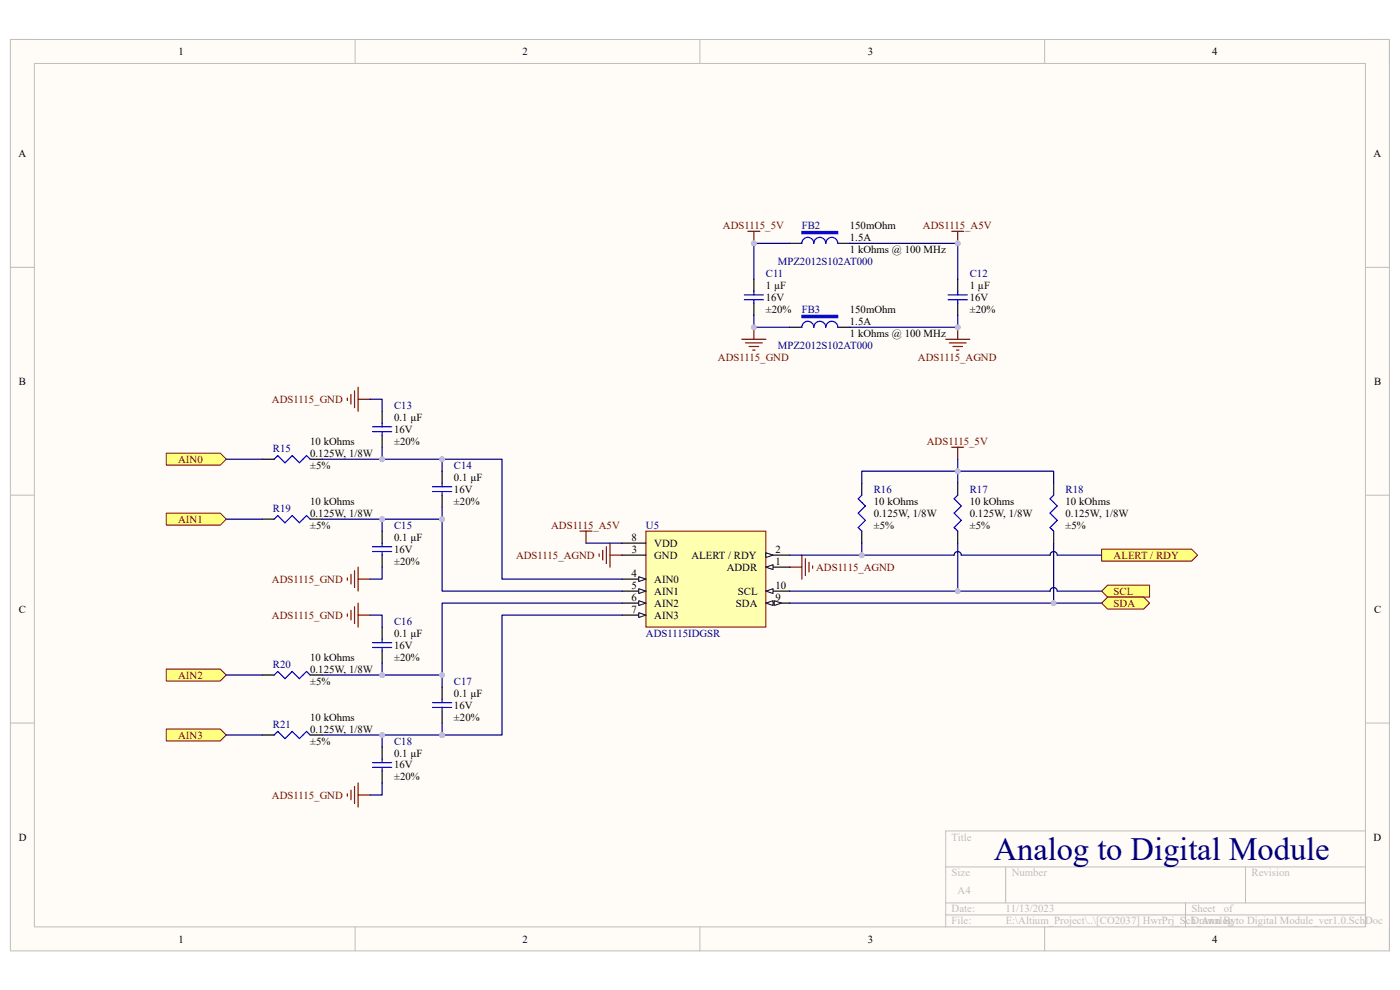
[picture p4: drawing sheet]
<svg xmlns="http://www.w3.org/2000/svg" width="297mm" height="210mm" viewBox="0 0 297 210" stroke-linecap="round" stroke-linejoin="round" font-family="sans-serif">
<path d="M2.2 8.4h292.6v193.3h-292.6z" fill-rule="evenodd" fill="#fffcf8"/>
<path d="M2.2 8.4h292.6v193.3h-292.6z" fill="none" stroke="#bfbdba" stroke-width=".21"/>
<path d="M7.3 13.5h282.4v183.1h-282.4z" fill-rule="evenodd" fill="#fffcf8"/>
<g fill="none" stroke="#bfbdba" stroke-width=".21">
<path d="M2.2 8.4h5.1M7.3 13.5h282.4v183.1h-282.4zM75.3 8.4v5.1M148.5 8.4v5.1M221.6 8.4v5.1M289.7 8.4h5.1v5.1M2.2 56.7h5.1M289.7 56.7h5.1M2.2 105h5.1M289.7 105.1h5.1M2.2 153.4h5.1M289.7 153.4h5.1"/>
<path d="M289.7 176.3h-89.1v20.3M75.3 196.6v5.1M148.5 196.6v5.1M200.6 183.9h89.1M200.6 191.5h89.1M200.6 194.1h89.1M213.4 183.9v7.6M221.6 196.6v5.1M251.5 191.5v5.1M264.2 183.9v7.6M294.8 196.6v5.1"/>
</g>
<path d="M167.6 51.6h2.5M177.7 51.6h2.6" fill="none" stroke="#000" stroke-width=".25"/>
<path d="M170.1 51.6a1.27 1.27 0 0 1 1.3-1.2 1.27 1.27 0 0 1 1.3 1.2 1.27 1.27 0 0 1 1.2-1.2 1.27 1.27 0 0 1 1.3 1.2 1.27 1.27 0 0 1 1.3-1.2 1.27 1.27 0 0 1 1.2 1.2" fill="none" stroke="#00f" stroke-width=".25"/>
<path d="M170.1 49.1h7.6v.5h-7.6z" fill-rule="evenodd" fill="#00f"/>
<path d="M170.1 49.1h7.6v.5h-7.6z" fill="none" stroke="#00f" stroke-width=".21"/>
<path d="M158.7 49.1h2.5M159.9 49.1v2.5" fill="none" stroke="#800000" stroke-width=".25"/>
<circle cx="159.9" cy="51.6" r=".51" fill="#bfbdda"/>
<circle cx="159.9" cy="51.6" r=".51" fill="none" stroke="#bfbdda" stroke-width=".21"/>
<path d="M159.9 59.3v2.5M203.2 59.3v2.5M159.9 64.3v2.6M167.6 69.4h2.5M177.7 69.4h2.6M203.2 64.3v2.6" fill="none" stroke="#000" stroke-width=".25"/>
<path d="M157.9 62.6h4.1M157.9 63.6h4.1M159.9 61.8v.8M159.9 63.6v.7M170.1 69.4a1.27 1.27 0 0 1 1.3-1.2 1.27 1.27 0 0 1 1.3 1.2 1.27 1.27 0 0 1 1.2-1.2 1.27 1.27 0 0 1 1.3 1.2 1.27 1.27 0 0 1 1.3-1.2 1.27 1.27 0 0 1 1.2 1.2M201.1 62.6h4.1M201.1 63.6h4.1M203.2 61.8v.8M203.2 63.6v.7" fill="none" stroke="#00f" stroke-width=".25"/>
<path d="M170.1 66.9h7.6v.5h-7.6z" fill-rule="evenodd" fill="#00f"/>
<path d="M170.1 66.9h7.6v.5h-7.6z" fill="none" stroke="#00f" stroke-width=".21"/>
<path d="M157.4 72h5.1M158.2 72.7h3.5M158.9 73.5h2.1M159.7 74.3h.5M159.9 69.4v2.6" fill="none" stroke="#800000" stroke-width=".25"/>
<circle cx="159.9" cy="69.4" r=".51" fill="#bfbdda"/>
<circle cx="159.9" cy="69.4" r=".51" fill="none" stroke="#bfbdda" stroke-width=".21"/>
<path d="M200.6 72h5.1M201.4 72.7h3.6M202.2 73.5h2M202.9 74.3h.5M203.2 69.4v2.6" fill="none" stroke="#800000" stroke-width=".25"/>
<circle cx="203.2" cy="69.4" r=".51" fill="#bfbdda"/>
<circle cx="203.2" cy="69.4" r=".51" fill="none" stroke="#bfbdda" stroke-width=".21"/>
<path d="M201.9 49.1h2.5M203.2 49.1v2.5" fill="none" stroke="#800000" stroke-width=".25"/>
<circle cx="203.2" cy="51.6" r=".51" fill="#bfbdda"/>
<circle cx="203.2" cy="51.6" r=".51" fill="none" stroke="#bfbdda" stroke-width=".21"/>
<g fill="none" stroke="#000" stroke-width=".25">
<path d="M55.6 97.4h2.6M65.8 97.4h2.5M81.1 87.2v2.6M81.1 92.3v2.6M93.8 100v2.5M55.6 110.1h2.6M65.8 110.1h2.5M81.1 112.7v2.5M81.1 117.8v2.5M93.8 105v2.6M81.1 133v2.6M81.1 138.1v2.6"/>
<path d="M55.6 143.2h2.6M55.6 155.9h2.6M65.8 143.2h2.5M65.8 155.9h2.5M81.1 158.5v2.5M93.8 145.7v2.6M93.8 150.8v2.6M81.1 163.6v2.5"/>
</g>
<g fill="none" stroke="#00f" stroke-width=".25">
<path d="M58.2 97.4l.7-.7 1.6 1.5 1.5-1.5 1.5 1.5 1.5-1.5 .8 .7M79 90.5h4.1M79 91.6h4.1M81.1 89.8v.7M81.1 91.6v.7M58.2 110.1l.7-.7 1.6 1.5 1.5-1.5 1.5 1.5 1.5-1.5 .8 .7M79 116h4.1M79 117h4.1M81.1 115.2v.8M81.1 117v.8M91.8 103.3h4M91.8 104.3h4"/>
<path d="M93.8 102.5v.8M93.8 104.3v.7M79 136.3h4.1M79 137.4h4.1M81.1 135.6v.7M81.1 137.4v.7M58.2 143.2l.7-.8 1.6 1.6 1.5-1.6 1.5 1.6 1.5-1.6 .8 .8M58.2 155.9l.7-.7 1.6 1.5 1.5-1.5 1.5 1.5 1.5-1.5 .8 .7M91.8 149.1h4M91.8 150.1h4M93.8 148.3v.8M93.8 150.1v.7"/>
<path d="M79 161.8h4.1M79 162.8h4.1M81.1 161v.8M81.1 162.8v.8"/>
</g>
<g fill="none" stroke="#800000" stroke-width=".25">
<path d="M73.7 84.4v.5M74.5 83.7v2M75.2 82.9v3.6M76 82.1v5.1M76 84.7h2.5M73.7 122.6v.5M73.7 130.2v.5M74.5 121.8v2.1M74.5 129.5v2M75.2 121.1v3.5M75.2 128.7v3.6M76 120.3v5.1"/>
<path d="M76 127.9v5.1M76 122.9h2.5M76 130.5h2.5M73.7 168.4v.5M74.5 167.6v2.1M75.2 166.9v3.5M76 166.1v5.1M76 168.6h2.5"/>
</g>
<path d="M35.3 96.1h11.4l1.3 1.3-1.3 1.3h-11.4z" fill-rule="evenodd" fill="#ffff80"/>
<path d="M35.3 96.1h11.4l1.3 1.3-1.3 1.3h-11.4z" fill="none" stroke="#800000" stroke-width=".21"/>
<path d="M35.3 108.9h11.4l1.3 1.2-1.3 1.3h-11.4z" fill-rule="evenodd" fill="#ffff80"/>
<path d="M35.3 108.9h11.4l1.3 1.2-1.3 1.3h-11.4z" fill="none" stroke="#800000" stroke-width=".21"/>
<path d="M35.3 141.9h11.4l1.3 1.3-1.3 1.3h-11.4z" fill-rule="evenodd" fill="#ffff80"/>
<path d="M35.3 141.9h11.4l1.3 1.3-1.3 1.3h-11.4z" fill="none" stroke="#800000" stroke-width=".21"/>
<path d="M35.3 154.7h11.4l1.3 1.2-1.3 1.3h-11.4z" fill-rule="evenodd" fill="#ffff80"/>
<path d="M35.3 154.7h11.4l1.3 1.2-1.3 1.3h-11.4z" fill="none" stroke="#800000" stroke-width=".21"/>
<g fill="none" stroke="#800000" stroke-width=".25">
<path d="M201.9 94.9h2.5M203.2 94.9v2.5M123 112.7h2.6M124.3 112.7v2.5M127.1 117.5v.5M127.9 116.7v2.1M128.6 116v3.5M129.4 115.2v5.1M129.4 117.8h2.5M170.1 117.8v5.1M170.9 118.5v3.6M171.6 119.3v2"/>
<path d="M167.6 120.3h2.5M172.4 120.1v.5"/>
</g>
<path d="M182.8 102.5v2.6M182.8 112.7v2.5M203.2 102.5v2.6M203.2 112.7v2.5M223.5 102.5v2.6M223.5 112.7v2.5" fill="none" stroke="#000" stroke-width=".25"/>
<path d="M182.8 105.1l-.7 .7 1.5 1.5-1.5 1.6 1.5 1.5-1.5 1.5 .7 .8M203.2 105.1l-.8 .7 1.5 1.5-1.5 1.6 1.5 1.5-1.5 1.5 .8 .8M223.5 105.1l-.7 .7 1.5 1.5-1.5 1.6 1.5 1.5-1.5 1.5 .7 .8" fill="none" stroke="#00f" stroke-width=".25"/>
<path d="M233.7 116.5h19.1l1.3 1.3-1.3 1.2h-19.1z" fill-rule="evenodd" fill="#ffff80"/>
<path d="M233.7 116.5h19.1l1.3 1.3-1.3 1.2h-19.1z" fill="none" stroke="#800000" stroke-width=".21"/>
<path d="M233.7 125.4l1.3-1.3h8.9v2.6h-8.9z" fill-rule="evenodd" fill="#ffff80"/>
<path d="M233.7 125.4l1.3-1.3h8.9v2.6h-8.9z" fill="none" stroke="#800000" stroke-width=".21"/>
<path d="M233.7 127.9l1.3-1.2h7.6l1.3 1.2-1.3 1.3h-7.6z" fill-rule="evenodd" fill="#ffff80"/>
<path d="M233.7 127.9l1.3-1.2h7.6l1.3 1.2-1.3 1.3h-7.6z" fill="none" stroke="#800000" stroke-width=".21"/>
<path d="M159.9 51.6h7.7" fill="none" stroke="#000080" stroke-width=".25"/>
<circle cx="159.9" cy="51.6" r=".51" fill="#bfbdda"/>
<circle cx="159.9" cy="51.6" r=".51" fill="none" stroke="#bfbdda" stroke-width=".21"/>
<path d="M159.9 51.6v7.7" fill="none" stroke="#000080" stroke-width=".25"/>
<circle cx="159.9" cy="51.6" r=".51" fill="#bfbdda"/>
<circle cx="159.9" cy="51.6" r=".51" fill="none" stroke="#bfbdda" stroke-width=".21"/>
<path d="M180.3 51.6h22.9v7.7" fill="none" stroke="#000080" stroke-width=".25"/>
<circle cx="203.2" cy="51.6" r=".51" fill="#bfbdda"/>
<circle cx="203.2" cy="51.6" r=".51" fill="none" stroke="#bfbdda" stroke-width=".21"/>
<path d="M203.2 66.9v2.5h-22.9" fill="none" stroke="#000080" stroke-width=".25"/>
<circle cx="203.2" cy="69.4" r=".51" fill="#bfbdda"/>
<circle cx="203.2" cy="69.4" r=".51" fill="none" stroke="#bfbdda" stroke-width=".21"/>
<path d="M159.9 66.9v2.5h7.7" fill="none" stroke="#000080" stroke-width=".25"/>
<circle cx="159.9" cy="69.4" r=".51" fill="#bfbdda"/>
<circle cx="159.9" cy="69.4" r=".51" fill="none" stroke="#bfbdda" stroke-width=".21"/>
<path d="M78.5 84.7h2.6v2.5M93.8 110.1v15.3h38.1M78.5 130.5h2.6v2.5M81.1 120.3v2.6h-2.6M81.1 166.1v2.5h-2.6" fill="none" stroke="#000080" stroke-width=".25"/>
<circle cx="93.8" cy="110.1" r=".51" fill="#bfbdda"/>
<circle cx="93.8" cy="110.1" r=".51" fill="none" stroke="#bfbdda" stroke-width=".21"/>
<path d="M93.8 110.1h-12.7v2.6" fill="none" stroke="#000080" stroke-width=".25"/>
<circle cx="81.1" cy="110.1" r=".51" fill="#bfbdda"/>
<circle cx="81.1" cy="110.1" r=".51" fill="none" stroke="#bfbdda" stroke-width=".21"/>
<circle cx="93.8" cy="110.1" r=".51" fill="#bfbdda"/>
<circle cx="93.8" cy="110.1" r=".51" fill="none" stroke="#bfbdda" stroke-width=".21"/>
<path d="M93.8 97.4v2.6" fill="none" stroke="#000080" stroke-width=".25"/>
<circle cx="93.8" cy="97.4" r=".51" fill="#bfbdda"/>
<circle cx="93.8" cy="97.4" r=".51" fill="none" stroke="#bfbdda" stroke-width=".21"/>
<path d="M93.8 107.6v2.5" fill="none" stroke="#000080" stroke-width=".25"/>
<circle cx="93.8" cy="110.1" r=".51" fill="#bfbdda"/>
<circle cx="93.8" cy="110.1" r=".51" fill="none" stroke="#bfbdda" stroke-width=".21"/>
<path d="M131.9 130.5h-25.4v25.4h-12.7" fill="none" stroke="#000080" stroke-width=".25"/>
<circle cx="93.8" cy="155.9" r=".51" fill="#bfbdda"/>
<circle cx="93.8" cy="155.9" r=".51" fill="none" stroke="#bfbdda" stroke-width=".21"/>
<path d="M93.8 153.4v2.5" fill="none" stroke="#000080" stroke-width=".25"/>
<circle cx="93.8" cy="155.9" r=".51" fill="#bfbdda"/>
<circle cx="93.8" cy="155.9" r=".51" fill="none" stroke="#bfbdda" stroke-width=".21"/>
<path d="M93.8 155.9h-12.7v2.6" fill="none" stroke="#000080" stroke-width=".25"/>
<circle cx="93.8" cy="155.9" r=".51" fill="#bfbdda"/>
<circle cx="93.8" cy="155.9" r=".51" fill="none" stroke="#bfbdda" stroke-width=".21"/>
<circle cx="81.1" cy="155.9" r=".51" fill="#bfbdda"/>
<circle cx="81.1" cy="155.9" r=".51" fill="none" stroke="#bfbdda" stroke-width=".21"/>
<path d="M81.1 140.7v2.5h12.7" fill="none" stroke="#000080" stroke-width=".25"/>
<circle cx="81.1" cy="143.2" r=".51" fill="#bfbdda"/>
<circle cx="81.1" cy="143.2" r=".51" fill="none" stroke="#bfbdda" stroke-width=".21"/>
<circle cx="93.8" cy="143.2" r=".51" fill="#bfbdda"/>
<circle cx="93.8" cy="143.2" r=".51" fill="none" stroke="#bfbdda" stroke-width=".21"/>
<path d="M68.3 97.4h12.8" fill="none" stroke="#000080" stroke-width=".25"/>
<circle cx="81.1" cy="97.4" r=".51" fill="#bfbdda"/>
<circle cx="81.1" cy="97.4" r=".51" fill="none" stroke="#bfbdda" stroke-width=".21"/>
<path d="M68.3 110.1h12.8" fill="none" stroke="#000080" stroke-width=".25"/>
<circle cx="81.1" cy="110.1" r=".51" fill="#bfbdda"/>
<circle cx="81.1" cy="110.1" r=".51" fill="none" stroke="#bfbdda" stroke-width=".21"/>
<path d="M68.3 143.2h12.8" fill="none" stroke="#000080" stroke-width=".25"/>
<circle cx="81.1" cy="143.2" r=".51" fill="#bfbdda"/>
<circle cx="81.1" cy="143.2" r=".51" fill="none" stroke="#bfbdda" stroke-width=".21"/>
<path d="M68.3 155.9h12.8" fill="none" stroke="#000080" stroke-width=".25"/>
<circle cx="81.1" cy="155.9" r=".51" fill="#bfbdda"/>
<circle cx="81.1" cy="155.9" r=".51" fill="none" stroke="#bfbdda" stroke-width=".21"/>
<path d="M48 97.4h7.6M203.2 100v2.5M48 110.1h7.6M124.3 115.2h7.6M48 143.2h7.6M48 155.9h7.6" fill="none" stroke="#000080" stroke-width=".25"/>
<circle cx="203.2" cy="100" r=".51" fill="#bfbdda"/>
<circle cx="203.2" cy="100" r=".51" fill="none" stroke="#bfbdda" stroke-width=".21"/>
<path d="M203.2 97.4v2.6" fill="none" stroke="#000080" stroke-width=".25"/>
<circle cx="203.2" cy="100" r=".51" fill="#bfbdda"/>
<circle cx="203.2" cy="100" r=".51" fill="none" stroke="#bfbdda" stroke-width=".21"/>
<path d="M182.8 115.2v2.6" fill="none" stroke="#000080" stroke-width=".25"/>
<circle cx="182.8" cy="117.8" r=".51" fill="#bfbdda"/>
<circle cx="182.8" cy="117.8" r=".51" fill="none" stroke="#bfbdda" stroke-width=".21"/>
<path d="M203.2 115.2v10.2" fill="none" stroke="#000080" stroke-width=".25"/>
<circle cx="203.2" cy="125.4" r=".51" fill="#bfbdda"/>
<circle cx="203.2" cy="125.4" r=".51" fill="none" stroke="#bfbdda" stroke-width=".21"/>
<path d="M223.5 115.2v12.7" fill="none" stroke="#000080" stroke-width=".25"/>
<circle cx="223.5" cy="127.9" r=".51" fill="#bfbdda"/>
<circle cx="223.5" cy="127.9" r=".51" fill="none" stroke="#bfbdda" stroke-width=".21"/>
<path d="M131.9 127.9h-38.1v17.8" fill="none" stroke="#000080" stroke-width=".25"/>
<circle cx="93.8" cy="143.2" r=".51" fill="#bfbdda"/>
<circle cx="93.8" cy="143.2" r=".51" fill="none" stroke="#bfbdda" stroke-width=".21"/>
<path d="M167.6 127.9h66.1" fill="none" stroke="#000080" stroke-width=".25"/>
<circle cx="223.5" cy="127.9" r=".51" fill="#bfbdda"/>
<circle cx="223.5" cy="127.9" r=".51" fill="none" stroke="#bfbdda" stroke-width=".21"/>
<path d="M167.6 125.4h55.2a.76 .76 0 0 1 .7-.8 .76 .76 0 0 1 .8 .8h9.4" fill="none" stroke="#000080" stroke-width=".25"/>
<circle cx="203.2" cy="125.4" r=".51" fill="#bfbdda"/>
<circle cx="203.2" cy="125.4" r=".51" fill="none" stroke="#bfbdda" stroke-width=".21"/>
<path d="M167.6 117.8h34.8a.76 .76 0 0 1 .8-.8 .76 .76 0 0 1 .7 .8h18.9a.76 .76 0 0 1 .7-.8 .76 .76 0 0 1 .8 .8h9.4" fill="none" stroke="#000080" stroke-width=".25"/>
<circle cx="182.8" cy="117.8" r=".51" fill="#bfbdda"/>
<circle cx="182.8" cy="117.8" r=".51" fill="none" stroke="#bfbdda" stroke-width=".21"/>
<path d="M81.1 94.9v2.5h25.4v25.5h25.4" fill="none" stroke="#000080" stroke-width=".25"/>
<circle cx="93.8" cy="97.4" r=".51" fill="#bfbdda"/>
<circle cx="93.8" cy="97.4" r=".51" fill="none" stroke="#bfbdda" stroke-width=".21"/>
<circle cx="81.1" cy="97.4" r=".51" fill="#bfbdda"/>
<circle cx="81.1" cy="97.4" r=".51" fill="none" stroke="#bfbdda" stroke-width=".21"/>
<path d="M182.8 102.5v-2.5h40.7v2.5" fill="none" stroke="#000080" stroke-width=".25"/>
<circle cx="203.2" cy="100" r=".51" fill="#bfbdda"/>
<circle cx="203.2" cy="100" r=".51" fill="none" stroke="#bfbdda" stroke-width=".21"/>
<path d="M137 112.7h25.5v20.3h-25.5z" fill-rule="evenodd" fill="#ffffb0"/>
<path d="M137 112.7h25.5v20.3h-25.5z" fill="none" stroke="#800000" stroke-width=".21"/>
<path d="M162.5 120.3h5.1" fill="none" stroke="#000" stroke-width=".25"/>
<path d="M162.5 120.3l1.5-.5v1z" fill="#f8fcff"/>
<path d="M162.5 120.3l1.5-.5v1z" fill="none" stroke="#000" stroke-width=".21"/>
<path d="M162.5 117.8h5.1" fill="none" stroke="#000" stroke-width=".25"/>
<path d="M162.5 117.3l1.5 .5-1.5 .5z" fill="#f8fcff"/>
<path d="M162.5 117.3l1.5 .5-1.5 .5z" fill="none" stroke="#000" stroke-width=".21"/>
<path d="M131.9 117.8h5.1M131.9 122.9h5.1" fill="none" stroke="#000" stroke-width=".25"/>
<path d="M135.5 122.3l1.5 .6-1.5 .5z" fill="#f8fcff"/>
<path d="M135.5 122.3l1.5 .6-1.5 .5z" fill="none" stroke="#000" stroke-width=".21"/>
<path d="M131.9 125.4h5.1" fill="none" stroke="#000" stroke-width=".25"/>
<path d="M135.5 124.9l1.5 .5-1.5 .5z" fill="#f8fcff"/>
<path d="M135.5 124.9l1.5 .5-1.5 .5z" fill="none" stroke="#000" stroke-width=".21"/>
<path d="M131.9 127.9h5.1" fill="none" stroke="#000" stroke-width=".25"/>
<path d="M135.5 127.4l1.5 .5-1.5 .5z" fill="#f8fcff"/>
<path d="M135.5 127.4l1.5 .5-1.5 .5z" fill="none" stroke="#000" stroke-width=".21"/>
<path d="M131.9 130.5h5.1" fill="none" stroke="#000" stroke-width=".25"/>
<path d="M135.5 130l1.5 .5-1.5 .5z" fill="#f8fcff"/>
<path d="M135.5 130l1.5 .5-1.5 .5z" fill="none" stroke="#000" stroke-width=".21"/>
<path d="M131.9 115.2h5.1M162.5 127.9h5.1" fill="none" stroke="#000" stroke-width=".25"/>
<path d="M162.5 127.9l1.5-.5v1z" fill="#f8fcff"/>
<path d="M162.5 127.9l1.5-.5v1z" fill="none" stroke="#000" stroke-width=".21"/>
<path d="M164.3 127.4l1.5 .5-1.5 .5z" fill="#f8fcff"/>
<path d="M164.3 127.4l1.5 .5-1.5 .5z" fill="none" stroke="#000" stroke-width=".21"/>
<path d="M162.5 125.4h5.1" fill="none" stroke="#000" stroke-width=".25"/>
<path d="M162.5 125.4l1.5-.5v1z" fill="#f8fcff"/>
<path d="M162.5 125.4l1.5-.5v1z" fill="none" stroke="#000" stroke-width=".21"/>
<text font-size="6.9" fill="#000080" x="210.8" y="182.4">Analog to Digital Module</text>
<g font-size="2.3">
<text x="37.9" y="11.7">1</text>
<text x="110.9" y="11.7">2</text>
<text x="184.1" y="11.7">3</text>
<text x="257.1" y="11.7">4</text>
<text x="3.9" y="33.3">A</text>
<text x="291.4" y="33.3">A</text>
<text x="180.3" y="48.6">150mOhm</text>
<text x="180.3" y="51.1">1.5A</text>
<text x="180.3" y="53.6">1 kOhms @ 100 MHz</text>
<text x="162.5" y="63.8">16V</text>
<text x="162.5" y="61.3">1 µF</text>
<text x="205.7" y="63.8">16V</text>
<text x="205.7" y="61.3">1 µF</text>
<text x="162.5" y="66.4">±20%</text>
<text x="180.3" y="66.4">150mOhm</text>
<text x="180.3" y="68.9">1.5A</text>
<text x="180.3" y="71.5">1 kOhms @ 100 MHz</text>
<text x="205.7" y="66.4">±20%</text>
<text x="4" y="81.6">B</text>
<text x="291.5" y="81.6">B</text>
<text x="83.6" y="89.3">0.1 µF</text>
<text x="65.8" y="94.4">10 kOhms</text>
<text x="83.6" y="91.8">16V</text>
<text x="83.6" y="94.4">±20%</text>
<text x="65.8" y="99.4">±5%</text>
<text x="65.8" y="96.9">0.125W, 1/8W</text>
<text x="96.3" y="102">0.1 µF</text>
<text x="65.8" y="107.1">10 kOhms</text>
<text x="96.3" y="104.5">16V</text>
<text x="96.3" y="107.1">±20%</text>
<text x="185.4" y="107.1">10 kOhms</text>
<text x="205.7" y="107.1">10 kOhms</text>
<text x="226.1" y="107.1">10 kOhms</text>
<text x="65.8" y="112.1">±5%</text>
<text x="65.8" y="109.6">0.125W, 1/8W</text>
<text x="185.4" y="112.1">±5%</text>
<text x="185.4" y="109.6">0.125W, 1/8W</text>
<text x="205.7" y="112.1">±5%</text>
<text x="205.7" y="109.6">0.125W, 1/8W</text>
<text x="226.1" y="112.1">±5%</text>
<text x="226.1" y="109.6">0.125W, 1/8W</text>
<text x="83.6" y="117.3">16V</text>
<text x="83.6" y="114.7">0.1 µF</text>
<text x="83.6" y="119.8">±20%</text>
<text x="134" y="114.7">8</text>
<text x="134" y="117.3">3</text>
<text x="138.8" y="118.5">GND</text>
<text x="138.8" y="116">VDD</text>
<text x="146.7" y="118.5">ALERT / RDY</text>
<text x="164.5" y="119.8">1</text>
<text x="164.5" y="117.3">2</text>
<text x="133.9" y="122.3">4</text>
<text x="134" y="124.9">5</text>
<text x="138.8" y="123.6">AIN0</text>
<text x="154.2" y="121.1">ADDR</text>
<text x="164.5" y="124.9">10</text>
<text x="4" y="130">C</text>
<text x="133.9" y="127.4">6</text>
<text x="133.9" y="130">7</text>
<text x="138.8" y="126.2">AIN1</text>
<text x="138.8" y="128.7">AIN2</text>
<text x="138.8" y="131.2">AIN3</text>
<text x="156.1" y="128.7">SDA</text>
<text x="156.5" y="126.2">SCL</text>
<text x="164.5" y="127.4">9</text>
<text x="291.5" y="130">C</text>
<text x="83.6" y="137.6">16V</text>
<text x="83.6" y="135">0.1 µF</text>
<text x="65.8" y="142.7">0.125W, 1/8W</text>
<text x="65.8" y="140.1">10 kOhms</text>
<text x="83.6" y="140.1">±20%</text>
<text x="65.8" y="145.2">±5%</text>
<text x="96.3" y="147.8">0.1 µF</text>
<text x="65.8" y="155.4">0.125W, 1/8W</text>
<text x="65.8" y="152.9">10 kOhms</text>
<text x="96.3" y="150.3">16V</text>
<text x="96.3" y="152.9">±20%</text>
<text x="65.8" y="157.9">±5%</text>
<text x="83.6" y="160.5">0.1 µF</text>
<text x="83.6" y="163">16V</text>
<text x="83.6" y="165.6">±20%</text>
<text x="4" y="178.3">D</text>
<text x="291.4" y="178.3">D</text>
<text x="37.9" y="199.9">1</text>
<text x="110.9" y="199.9">2</text>
<text x="184.1" y="199.9">3</text>
<text x="257.1" y="199.9">4</text>
</g>
<g font-size="2.3" fill="#800000">
<text x="153.4" y="48.6">ADS1115_5V</text>
<text x="195.8" y="48.6">ADS1115_A5V</text>
<text x="152.3" y="76.5">ADS1115_GND</text>
<text x="194.7" y="76.5">ADS1115_AGND</text>
<text x="57.7" y="85.4">ADS1115_GND</text>
<text x="196.6" y="94.4">ADS1115_5V</text>
<text x="37.8" y="98.2">AIN0</text>
<text x="37.8" y="110.9">AIN1</text>
<text x="116.9" y="112.1">ADS1115_A5V</text>
<text x="109.5" y="118.5">ADS1115_AGND</text>
<text x="236.3" y="118.5">ALERT / RDY</text>
<text x="57.7" y="123.6">ADS1115_GND</text>
<text x="173.1" y="121.1">ADS1115_AGND</text>
<text x="57.7" y="131.2">ADS1115_GND</text>
<text x="236.3" y="126.2">SCL</text>
<text x="236.3" y="128.7">SDA</text>
<text x="37.8" y="144">AIN2</text>
<text x="37.8" y="156.7">AIN3</text>
<text x="57.7" y="169.4">ADS1115_GND</text>
</g>
<g font-size="2.3" fill="#000080">
<text x="170.1" y="48.6">FB2</text>
<text x="162.5" y="58.7">C11</text>
<text x="165" y="56.2">MPZ2012S102AT000</text>
<text x="205.7" y="58.7">C12</text>
<text x="170.1" y="66.4">FB3</text>
<text x="165" y="74">MPZ2012S102AT000</text>
<text x="83.6" y="86.7">C13</text>
<text x="57.9" y="95.9">R15</text>
<text x="96.3" y="99.4">C14</text>
<text x="185.4" y="104.5">R16</text>
<text x="205.7" y="104.5">R17</text>
<text x="226.1" y="104.5">R18</text>
<text x="57.9" y="108.6">R19</text>
<text x="83.6" y="112.1">C15</text>
<text x="137" y="112.1">U5</text>
<text x="83.6" y="132.5">C16</text>
<text x="137" y="135">ADS1115IDGSR</text>
<text x="57.9" y="141.6">R20</text>
<text x="96.3" y="145.2">C17</text>
<text x="57.9" y="154.4">R21</text>
<text x="83.6" y="157.9">C18</text>
</g>
<g font-size="2.3" fill="#bfbdba">
<text x="201.9" y="178.3">Title</text>
<text x="201.9" y="185.9">Size</text>
<text x="214.6" y="185.9">Number</text>
<text x="265.5" y="185.9">Revision</text>
<text x="203.2" y="189.7">A4</text>
<text x="201.9" y="193.5">Date:</text>
<text x="201.9" y="196.1">File:</text>
<text x="213.3" y="193.5">11/13/2023</text>
<text x="213.4" y="196.1">E:\Altium_Project\..\[CO2037] HwrPrj_Sch_Analog to Digital Module_ver1.0.SchDoc</text>
<text x="252.8" y="193.5">Sheet</text>
<text x="252.8" y="196.1">Drawn By:</text>
<text x="259.6" y="193.5">of</text>
</g>
</svg>
